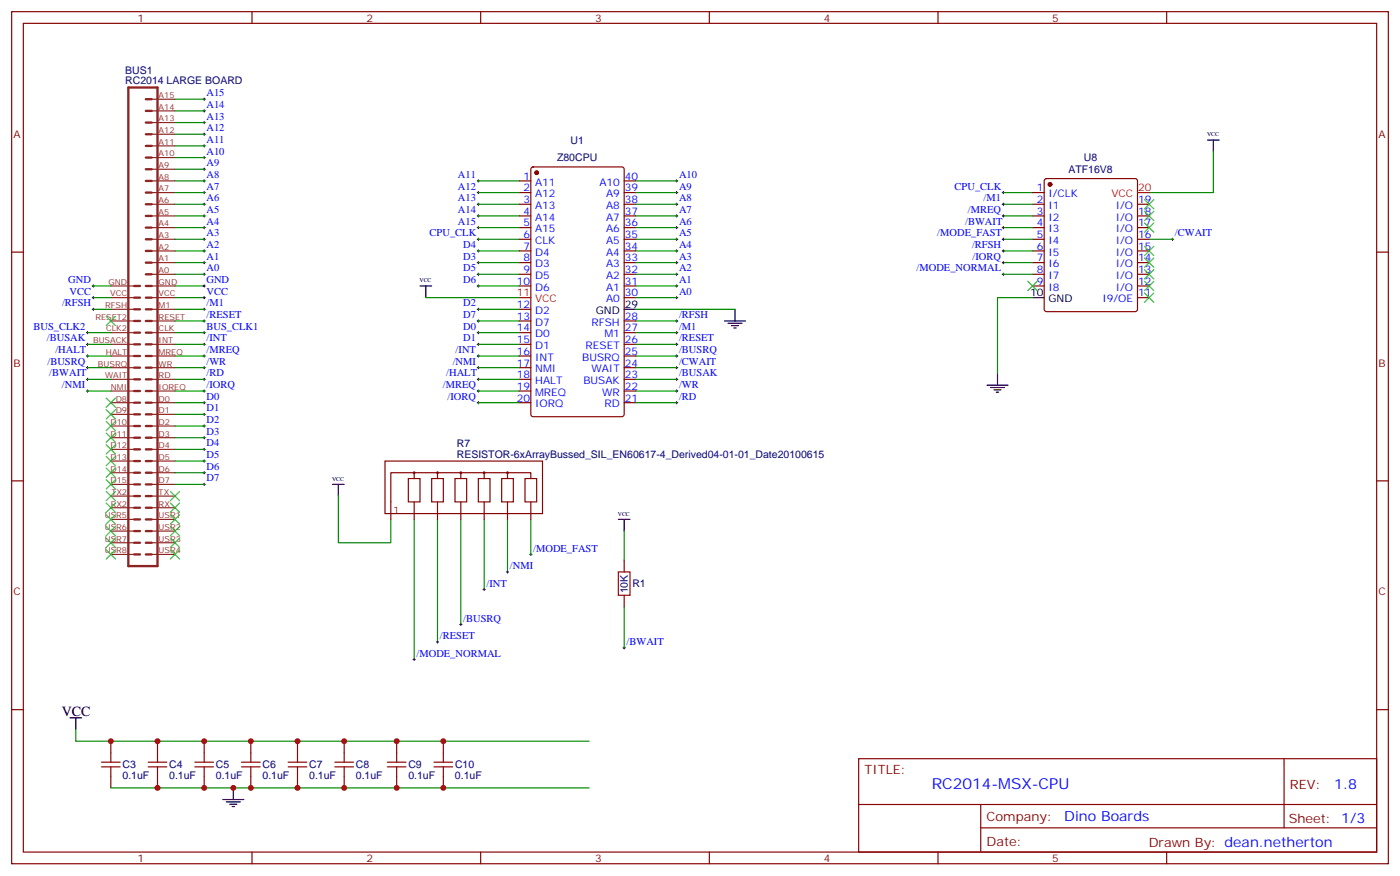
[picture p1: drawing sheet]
<svg xmlns="http://www.w3.org/2000/svg" width="423mm" height="265mm" viewBox="0 0 423 265" stroke-linecap="round" stroke-linejoin="round" font-family="sans-serif">
<g fill="none" stroke="#870000" stroke-width=".35">
<path d="M3.5 3.5h416.3v257.6h-416.3zM7.1 7.1h409.2v250.4h-409.2zM76.2 3.5v3.6M145.3 3.5v3.6M214.5 3.5v3.6M283.6 3.5v3.6M352.8 3.5v3.6M157 54.7h3.5M157 58.2h3.5M160.7 50.7l.5-.3h26.8l.7 .5v74.3l-.4 .7h-27.1l-.6-.4-.1-74.3zM188.7 54.7h3.6M188.7 58.2h3.6"/>
<path d="M312.2 58.2h3.5M316 54.2l.4-.2h26.9l.5 .2 .2 .5v38.8l-.3 .5-.4 .2h-26.9l-.5-.2-.2-.5v-38.8zM3.5 76.2h3.6M157 61.7h3.5M157 65.3h3.5M157 68.8h3.5M157 72.3h3.5M157 75.8h3.5M157 79.4h3.5M188.7 61.7h3.6M188.7 65.3h3.6M188.7 68.8h3.6"/>
<path d="M188.7 72.3h3.6M188.7 75.8h3.6M188.7 79.4h3.6M312.2 61.7h3.5M312.2 65.3h3.5M312.2 68.8h3.5M312.2 72.3h3.5M312.2 75.8h3.5M312.2 79.4h3.5M344 61.7h3.5M344 65.3h3.5M344 68.8h3.5"/>
<path d="M344 72.3h3.5M344 75.8h3.5M344 79.4h3.5M416.3 76.2h3.5M157 82.9h3.5M157 86.4h3.5M157 93.5h3.5M157 97h3.5M188.7 82.9h3.6M188.7 86.4h3.6M188.7 97h3.6M188.7 90h3.6"/>
<path d="M312.2 82.9h3.5M312.2 86.4h3.5M344 82.9h3.5M344 86.4h3.5M344 90h3.5M157 100.5h3.5M157 104.1h3.5M157 107.6h3.5M157 111.1h3.5M157 114.7h3.5M157 118.2h3.5M188.7 100.5h3.6"/>
<path d="M188.7 104.1h3.6M188.7 107.6h3.6M188.7 111.1h3.6M188.7 114.7h3.6M188.7 118.2h3.6M157 121.7h3.5M188.7 121.7h3.6M3.5 145.3h3.6M416.3 145.3h3.5M188.7 169.3v3.6M188.7 179.9v3.5M3.5 214.5h3.6"/>
<path d="M416.3 214.5h3.5M30.7 231.8h5.6M30.7 230.4h5.6M33.5 224v6.4M33.5 231.8v6.3M44.8 231.8h5.6M44.8 230.4h5.6M47.6 224v6.4M47.6 231.8v6.3M58.9 231.8h5.7M58.9 230.4h5.7M61.7 224v6.4"/>
<path d="M61.7 231.8v6.3M73 231.8h5.7M73 230.4h5.7M75.8 224v6.4M75.8 231.8v6.3M87.1 231.8h5.7M87.1 230.4h5.7M90 224v6.4M90 231.8v6.3M101.2 231.8h5.7M101.2 230.4h5.7M104.1 224v6.4"/>
<path d="M104.1 231.8v6.3M117.1 231.8h5.7M117.1 230.4h5.7M119.9 224v6.4M119.9 231.8v6.3M131.2 231.8h5.7M131.2 230.4h5.7M134.1 224v6.4M134.1 231.8v6.3M259.6 229.3h156.7v28.2h-156.7zM388.3 229.3v20.9M76.2 257.5v3.6"/>
<path d="M145.3 257.5v3.6M214.5 257.5v3.6M259.7 243.2h156.4M283.6 257.5v3.6M296.6 250.2h119.5M296.6 243.2v14.1M352.8 257.5v3.6"/>
</g>
<g fill="none" stroke="#8c2424" stroke-width=".71">
<path d="M38.8 26.5h8.8v144.6h-8.8zM44.1 37h1.8M44.1 33.5h1.8M44.1 30h1.8M44.1 44.1h1.8M44.1 40.6h1.8M44.1 47.6h1.8M44.1 51.2h1.8M44.1 54.7h1.8M44.1 58.2h1.8M44.1 61.7h1.8M44.1 72.3h1.8"/>
<path d="M44.1 68.8h1.8M44.1 65.3h1.8M44.1 79.4h1.8M44.1 75.8h1.8M40.6 86.4h1.7M40.6 90h1.7M40.6 93.5h1.7M40.6 97h1.7M44.1 82.9h1.8M44.1 86.4h1.8M44.1 90h1.8M44.1 93.5h1.8"/>
<path d="M44.1 97h1.8M40.6 107.6h1.7M40.6 104.1h1.7M40.6 100.5h1.7M40.6 114.7h1.7M40.6 111.1h1.7M40.6 118.2h1.7M44.1 107.6h1.8M44.1 104.1h1.8M44.1 100.5h1.8M44.1 114.7h1.8M44.1 111.1h1.8"/>
<path d="M44.1 118.2h1.8M40.6 121.7h1.7M40.6 125.2h1.7M40.6 128.8h1.7M40.6 132.3h1.7M40.6 139.3h1.7M40.6 135.8h1.7M44.1 121.7h1.8M44.1 125.2h1.8M44.1 128.8h1.8M44.1 132.3h1.8M44.1 139.3h1.8"/>
<path d="M44.1 135.8h1.8M40.6 142.9h1.7M40.6 149.9h1.7M40.6 146.4h1.7M40.6 153.5h1.7M40.6 157h1.7M44.1 142.9h1.8M44.1 149.9h1.8M44.1 146.4h1.8M44.1 153.5h1.8M44.1 157h1.8M40.6 160.5h1.7"/>
<path d="M40.6 164h1.7M40.6 167.6h1.7M44.1 160.5h1.8M44.1 164h1.8M44.1 167.6h1.8"/>
</g>
<g fill="none" stroke="#8c2424" stroke-width=".35">
<path d="M45.9 30h7M45.9 33.5h7M45.9 37h7M45.9 40.6h7M45.9 44.1h7M45.9 47.6h7M45.9 51.2h7M45.9 54.7h7M45.9 58.2h7M45.9 61.7h7M45.9 65.3h7M45.9 68.8h7"/>
<path d="M45.9 72.3h7M45.9 75.8h7M45.9 79.4h7M33.5 86.4h7.1M33.5 90h7.1M33.5 93.5h7.1M33.5 97h7.1M45.9 82.9h7M45.9 86.4h7M45.9 90h7M45.9 93.5h7M45.9 97h7"/>
<path d="M33.5 100.5h7.1M33.5 104.1h7.1M33.5 107.6h7.1M33.5 111.1h7.1M33.5 114.7h7.1M33.5 118.2h7.1M45.9 100.5h7M45.9 104.1h7M45.9 107.6h7M45.9 111.1h7M45.9 114.7h7M45.9 118.2h7"/>
<path d="M33.5 121.7h7.1M33.5 125.2h7.1M33.5 128.8h7.1M33.5 132.3h7.1M33.5 135.8h7.1M33.5 139.3h7.1M45.9 121.7h7M45.9 125.2h7M45.9 128.8h7M45.9 132.3h7M45.9 135.8h7M45.9 139.3h7"/>
<path d="M33.5 142.9h7.1M33.5 146.4h7.1M33.5 149.9h7.1M33.5 153.5h7.1M33.5 157h7.1M45.9 142.9h7M45.9 146.4h7M45.9 149.9h7M45.9 153.5h7M45.9 157h7M33.5 160.5h7.1M33.5 164h7.1"/>
<path d="M33.5 167.6h7.1M45.9 160.5h7M45.9 164h7M45.9 167.6h7"/>
</g>
<g fill="#870000" stroke="#870000" stroke-width=".35">
<circle cx="162.3" cy="52.2" r=".53"/>
<circle cx="317.5" cy="55.7" r=".53"/>
</g>
<path d="M344 58.2h3.5M157 90h3.5" fill="none" stroke="#f00" stroke-width=".35"/>
<g fill="none" stroke="#000" stroke-width=".35">
<path d="M365.1 42.3h3.6M366.9 42.3v3.6M127 86.4h3.5M128.8 86.4v3.6M188.7 93.5h3.6M219.1 97h6.3M220.1 97.7h4.3M221.2 98.4h2.1M221.9 99.1h.7M222.2 93.5v3.5M312.2 90h3.5M298.4 116.4h6.4"/>
<path d="M299.5 117.1h4.2M300.6 117.8h2.1M301.3 118.5h.7M301.6 112.9v3.5M100.5 146.4h3.6M102.3 146.4v3.5M187 157h3.5M188.7 157v3.5M21.2 217h3.5M22.9 217v3.5M70.6 238.1v3.6M67.4 241.7h6.3"/>
<path d="M68.4 242.4h4.3M69.5 243.1h2.1M70.2 243.8h.7"/>
</g>
<g fill="none" stroke="#008700" stroke-width=".35">
<path d="M52.9 37h8.8M52.9 33.5h8.8M52.9 30h8.8M52.9 54.7h8.8M52.9 51.2h8.8M52.9 47.6h8.8M52.9 44.1h8.8M52.9 40.6h8.8M52.9 58.2h8.8M144.6 54.7h12.4M144.6 58.2h12.4M192.3 54.7h12.3"/>
<path d="M192.3 58.2h12.3M303.4 58.2h8.8M366.9 45.9v12.3h-19.4M52.9 72.3h8.8M52.9 68.8h8.8M52.9 65.3h8.8M52.9 61.7h8.8M52.9 75.8h8.8M52.9 79.4h8.8M144.6 72.3h12.4M144.6 68.8h12.4M144.6 65.3h12.4"/>
<path d="M144.6 61.7h12.4M144.6 75.8h12.4M144.6 79.4h12.4M192.3 72.3h12.3M192.3 68.8h12.3M192.3 65.3h12.3M192.3 61.7h12.3M192.3 75.8h12.3M192.3 79.4h12.3M303.4 72.3h8.8M303.4 68.8h8.8M303.4 65.3h8.8"/>
<path d="M303.4 61.7h8.8M303.4 75.8h8.8M303.4 79.4h8.8M347.5 72.3h7M28.2 90h5.3M28.2 86.4h5.3M28.2 93.5h5.3M52.9 90h8.8M52.9 86.4h8.8M52.9 93.5h8.8M52.9 97h8.8M52.9 82.9h8.8"/>
<path d="M128.8 90h28.2M144.6 86.4h12.4M144.6 93.5h12.4M144.6 97h12.4M144.6 82.9h12.4M192.3 90h12.3M192.3 86.4h12.3M192.3 93.5h29.9M192.3 97h12.3M192.3 82.9h12.3M303.4 82.9h8.8M312.2 90h-10.6v22.9"/>
<path d="M26.5 114.7h7M26.5 100.5h7M26.5 104.1h7M26.5 107.6h7M26.5 118.2h7M26.5 111.1h7M52.9 100.5h8.8M52.9 104.1h8.8M52.9 107.6h8.8M52.9 114.7h8.8M52.9 118.2h8.8M52.9 111.1h8.8"/>
<path d="M144.6 100.5h12.4M144.6 104.1h12.4M144.6 107.6h12.4M144.6 114.7h12.4M144.6 118.2h12.4M144.6 111.1h12.4M192.3 100.5h12.3M192.3 104.1h12.3M192.3 107.6h12.3M192.3 114.7h12.3M192.3 118.2h12.3M192.3 111.1h12.3"/>
<path d="M52.9 139.3h8.8M52.9 135.8h8.8M52.9 132.3h8.8M52.9 128.8h8.8M52.9 125.2h8.8M52.9 121.7h8.8M144.6 121.7h12.4M192.3 121.7h12.3M52.9 146.4h8.8M52.9 142.9h8.8M102.3 149.9v14.1h15.9v-7M125.2 157v42.3"/>
<path d="M132.3 157v37M139.3 157v31.7M146.4 157v21.2M153.5 157v15.9M160.5 157v10.6M188.7 160.5v8.8M188.7 183.4v12.4M22.9 220.5v3.5h155.3M33.5 238.1h144.7"/>
</g>
<g fill="none" stroke="#000" stroke-width=".3">
<path d="M61.4 33.5h.7M61.4 30h.7M61.4 37h.7M61.7 29.6v.7M61.7 33.2v.7M61.7 36.7v.7M61.4 58.2h.7M61.4 54.7h.7M61.4 51.2h.7M61.4 47.6h.7M61.4 44.1h.7M61.4 40.6h.7"/>
<path d="M61.7 40.2v.7M61.7 43.7v.7M61.7 47.3v.7M61.7 50.8v.7M61.7 54.3v.7M61.7 57.9v.7M144.3 58.2h.7M144.3 54.7h.7M144.6 54.3v.7M144.6 57.9v.7M204.3 58.2h.7M204.3 54.7h.7"/>
<path d="M204.6 54.3v.7M204.6 57.9v.7M303 58.2h.7M303.4 57.9v.7M61.4 72.3h.7M61.4 79.4h.7M61.4 75.8h.7M61.4 68.8h.7M61.4 65.3h.7M61.4 61.7h.7M61.7 61.4v.7M61.7 64.9v.7"/>
<path d="M61.7 68.4v.7M61.7 72v.7M61.7 75.5v.7M61.7 79v.7M144.3 72.3h.7M144.3 79.4h.7M144.3 75.8h.7M144.3 68.8h.7M144.3 65.3h.7M144.3 61.7h.7M144.6 61.4v.7M144.6 64.9v.7"/>
<path d="M144.6 68.4v.7M144.6 72v.7M144.6 75.5v.7M144.6 79v.7M204.3 72.3h.7M204.3 79.4h.7M204.3 75.8h.7M204.3 68.8h.7M204.3 65.3h.7M204.3 61.7h.7M204.6 61.4v.7M204.6 64.9v.7"/>
<path d="M204.6 68.4v.7M204.6 72v.7M204.6 75.5v.7M204.6 79v.7M303 72.3h.7M303 79.4h.7M303 75.8h.7M303 68.8h.7M303 65.3h.7M303 61.7h.7M303.4 61.4v.7M303.4 64.9v.7"/>
<path d="M303.4 68.4v.7M303.4 72v.7M303.4 75.5v.7M303.4 79v.7M354.2 72.3h.7M354.5 72v.7M27.9 90h.7M27.9 86.4h.7M27.9 93.5h.7M28.2 86.1v.7M28.2 89.6v.7M28.2 93.1v.7"/>
<path d="M61.4 90h.7M61.4 86.4h.7M61.4 82.9h.7M61.4 93.5h.7M61.4 97h.7M61.7 82.5v.8M61.7 86.1v.7M61.7 89.6v.7M61.7 93.1v.7M61.7 96.7v.7M144.3 86.4h.7M144.3 82.9h.7"/>
<path d="M144.3 93.5h.7M144.3 97h.7M144.6 82.5v.8M144.6 86.1v.7M144.6 93.1v.7M144.6 96.7v.7M204.3 90h.7M204.3 86.4h.7M204.3 82.9h.7M204.3 97h.7M204.6 82.5v.8M204.6 86.1v.7"/>
<path d="M204.6 89.6v.7M204.6 96.7v.7M303 82.9h.7M303.4 82.5v.8M26.1 100.5h.7M26.1 104.1h.7M26.1 107.6h.7M26.1 111.1h.7M26.1 114.7h.7M26.1 118.2h.7M26.5 100.2v.7M26.5 103.7v.7"/>
<path d="M26.5 107.2v.7M26.5 110.8v.7M26.5 114.3v.7M26.5 117.8v.7M61.4 100.5h.7M61.4 104.1h.7M61.4 107.6h.7M61.4 111.1h.7M61.4 114.7h.7M61.4 118.2h.7M61.7 100.2v.7M61.7 103.7v.7"/>
<path d="M61.7 107.2v.7M61.7 110.8v.7M61.7 114.3v.7M61.7 117.8v.7M144.3 100.5h.7M144.3 104.1h.7M144.3 107.6h.7M144.3 111.1h.7M144.3 114.7h.7M144.3 118.2h.7M144.6 100.2v.7M144.6 103.7v.7"/>
<path d="M144.6 107.2v.7M144.6 110.8v.7M144.6 114.3v.7M144.6 117.8v.7M204.3 100.5h.7M204.3 104.1h.7M204.3 107.6h.7M204.3 111.1h.7M204.3 114.7h.7M204.3 118.2h.7M204.6 100.2v.7M204.6 103.7v.7"/>
<path d="M204.6 107.2v.7M204.6 110.8v.7M204.6 114.3v.7M204.6 117.8v.7M61.4 121.7h.7M61.4 125.2h.7M61.4 128.8h.7M61.4 132.3h.7M61.4 135.8h.7M61.4 139.3h.7M61.7 121.4v.7M61.7 124.9v.7"/>
<path d="M61.7 128.4v.7M61.7 131.9v.7M61.7 135.5v.7M61.7 139v.7M144.3 121.7h.7M144.6 121.4v.7M204.3 121.7h.7M204.6 121.4v.7M61.4 142.9h.7M61.4 146.4h.7M61.7 142.5v.7M61.7 146v.8"/>
<path d="M146 178.2h.8M146.4 177.8v.7M153.1 172.9h.7M153.5 172.5v.7M160.2 167.6h.7M160.5 167.2v.7M124.9 199.3h.7M125.2 199v.7M131.9 194h.7M132.3 193.7v.7M139 188.7h.7M139.3 188.4v.7"/>
<path d="M188.4 195.8h.7M188.7 195.4v.7"/>
</g>
<g fill="none" stroke="#3c3" stroke-width=".35">
<path d="M346.1 60.3l2.8 2.8M346.1 63.9l2.8 2.8M346.1 67.4l2.8 2.8M346.1 74.4l2.8 2.9M346.1 78l2.8 2.8M348.9 60.3l-2.8 2.8M348.9 63.9l-2.8 2.8M348.9 67.4l-2.8 2.8M348.9 74.4l-2.8 2.9M348.9 78l-2.8 2.8M32.1 95.6l2.8 2.8M34.9 95.6l-2.8 2.8"/>
<path d="M310.8 85l2.8 2.8M313.6 85l-2.8 2.8M346.1 81.5l2.8 2.8M346.1 85l2.8 2.8M346.1 88.5l2.8 2.9M348.9 81.5l-2.8 2.8M348.9 85l-2.8 2.8M348.9 88.5l-2.8 2.9M32.1 137.9l2.8 2.9M32.1 127.4l2.8 2.8M32.1 123.8l2.8 2.8M32.1 120.3l2.8 2.8"/>
<path d="M32.1 130.9l2.8 2.8M32.1 134.4l2.8 2.8M34.9 137.9l-2.8 2.9M34.9 127.4l-2.8 2.8M34.9 123.8l-2.8 2.8M34.9 120.3l-2.8 2.8M34.9 130.9l-2.8 2.8M34.9 134.4l-2.8 2.8M32.1 159.1l2.8 2.8M32.1 155.6l2.8 2.8M32.1 152l2.8 2.9M32.1 148.5l2.8 2.8"/>
<path d="M32.1 145l2.8 2.8M32.1 141.5l2.8 2.8M34.9 159.1l-2.8 2.8M34.9 155.6l-2.8 2.8M34.9 152l-2.8 2.9M34.9 148.5l-2.8 2.8M34.9 145l-2.8 2.8M34.9 141.5l-2.8 2.8M51.5 148.5l2.8 2.8M51.5 152l2.8 2.9M51.5 155.6l2.8 2.8M51.5 159.1l2.8 2.8"/>
<path d="M54.3 148.5l-2.8 2.8M54.3 152l-2.8 2.9M54.3 155.6l-2.8 2.8M54.3 159.1l-2.8 2.8M32.1 166.2l2.8 2.8M32.1 162.6l2.8 2.9M34.9 166.2l-2.8 2.8M34.9 162.6l-2.8 2.9M51.5 162.6l2.8 2.9M51.5 166.2l2.8 2.8M54.3 162.6l-2.8 2.9M54.3 166.2l-2.8 2.8"/>
</g>
<path d="M187 172.9h3.5v7h-3.5z" fill="none" stroke="#a10000" stroke-width=".35"/>
<g fill="none" stroke="#850000" stroke-width=".35">
<path d="M116.4 139.3h47.6v15.9h-47.6zM123.5 144.6h3.5v7.1h-3.5zM125.2 142.9v1.7M125.2 151.7v5.3M125.5 142.9l-.3-.3-.2 .3 .4 .1M130.5 144.6h3.6v7.1h-3.6zM132.3 142.9v1.7M132.3 151.7v5.3M132.5 142.9l-.2-.3-.3 .3 .5 .1M137.6 144.6h3.5v7.1h-3.5zM139.3 142.9v1.7M139.3 151.7v5.3"/>
<path d="M139.6 142.9l-.3-.3-.2 .3 .4 .1M144.6 144.6h3.6v7.1h-3.6zM146.4 142.9h14.1v1.7M146.4 144.6v-1.7h-28.2v14.1M146.4 151.7v5.3M146.6 142.9l-.2-.3-.2 .3 .4 .1M151.7 144.6h3.5v7.1h-3.5zM153.5 142.9v1.7M153.5 151.7v5.3M153.7 142.9l-.2-.3-.3 .3 .4 .1M158.7 144.6h3.6v7.1h-3.6zM160.5 151.7v5.3"/>
</g>
<g fill="#c00">
<circle cx="75.8" cy="224" r=".88"/>
<circle cx="33.5" cy="224" r=".88"/>
<circle cx="47.6" cy="224" r=".88"/>
<circle cx="61.7" cy="224" r=".88"/>
<circle cx="90" cy="224" r=".88"/>
<circle cx="104.1" cy="224" r=".88"/>
<circle cx="119.9" cy="224" r=".88"/>
<circle cx="75.8" cy="238.1" r=".88"/>
<circle cx="47.6" cy="238.1" r=".88"/>
<circle cx="61.7" cy="238.1" r=".88"/>
<circle cx="90" cy="238.1" r=".88"/>
<circle cx="104.1" cy="238.1" r=".88"/>
<circle cx="119.9" cy="238.1" r=".88"/>
<circle cx="70.6" cy="238.1" r=".88"/>
<circle cx="134.1" cy="238.1" r=".88"/>
<circle cx="134.1" cy="224" r=".88"/>
</g>
<text font-size="4.6" fill="#00f" x="281.7" y="238.3">RC2014-MSX-CPU</text>
<text font-size="4.2" x="18.7" y="216.3">VCC</text>
<g font-size="4.2" fill="#00f">
<text x="403.4" y="238.6">1.8</text>
<text x="321.8" y="248.1">Dino Boards</text>
</g>
<g font-size="3.9" fill="#800">
<text x="261.4" y="233.9">TITLE:</text>
<text x="390" y="238.6">REV:</text>
<text x="298.3" y="248.1">Company:</text>
<text x="389.7" y="248.7">Sheet: 1/3</text>
<text x="298.3" y="255.8">Date:</text>
<text x="347.4" y="255.9">Drawn By: dean.netherton</text>
</g>
<text font-size="3.5" fill="#840000" x="118.9" y="155.2">1</text>
<g font-size="3.2" fill="#800">
<text x="41.6" y="6.5">1</text>
<text x="110.8" y="6.5">2</text>
<text x="179.9" y="6.5">3</text>
<text x="249.1" y="6.5">4</text>
<text x="318.2" y="6.5">5</text>
<text x="4.1" y="41.6">A</text>
<text x="416.8" y="41.6">A</text>
<text x="4.1" y="110.8">B</text>
<text x="416.8" y="110.8">B</text>
<text x="4.1" y="179.9">C</text>
<text x="416.8" y="179.9">C</text>
<text x="41.6" y="260.5">1</text>
<text x="110.8" y="260.5">2</text>
<text x="179.9" y="260.5">3</text>
<text x="249.1" y="260.5">4</text>
<text x="318.2" y="260.5">5</text>
</g>
<g font-size="3.2" fill="#000080">
<text x="37.9" y="22.2">BUS1</text>
<text x="37.9" y="25.4">RC2014 LARGE BOARD</text>
<text x="172.5" y="43.4">U1</text>
<text x="168.4" y="48.7">Z80CPU</text>
<text x="323.1" y="52.3">ATF16V8</text>
<text x="327.7" y="48.7">U8</text>
<text x="138.1" y="135.1">R7</text>
<text x="138.1" y="138.3">RESISTOR-6xArrayBussed_SIL_EN60617-4_Derived04-01-01_Date20100615</text>
<text x="189.9" y="179.3" transform="rotate(-90 189.9 179.3)">10K</text>
<text x="191.2" y="177.5">R1</text>
<text x="37" y="232.2">C3</text>
<text x="51.2" y="232.2">C4</text>
<text x="65.3" y="232.2">C5</text>
<text x="79.4" y="232.2">C6</text>
<text x="93.5" y="232.2">C7</text>
<text x="107.6" y="232.2">C8</text>
<text x="123.5" y="232.2">C9</text>
<text x="137.6" y="232.2">C10</text>
<text x="37" y="235.4">0.1uF</text>
<text x="51.2" y="235.4">0.1uF</text>
<text x="65.3" y="235.4">0.1uF</text>
<text x="79.4" y="235.4">0.1uF</text>
<text x="93.5" y="235.4">0.1uF</text>
<text x="107.6" y="235.4">0.1uF</text>
<text x="123.5" y="235.4">0.1uF</text>
<text x="137.6" y="235.4">0.1uF</text>
</g>
<g font-size="3.2" fill="#00f">
<text x="62.4" y="29.1">A15</text>
<text x="62.4" y="32.6">A14</text>
<text x="62.4" y="39.7">A12</text>
<text x="62.4" y="36.2">A13</text>
<text x="62.4" y="46.7">A10</text>
<text x="62.4" y="43.2">A11</text>
<text x="62.4" y="53.8">A8</text>
<text x="62.4" y="50.3">A9</text>
<text x="138.5" y="53.8">A11</text>
<text x="205.3" y="53.8">A10</text>
<text x="62.4" y="57.3">A7</text>
<text x="138.5" y="57.3">A12</text>
<text x="158.3" y="54.3">1</text>
<text x="158.3" y="57.9">2</text>
<text x="161.8" y="56.1">A11</text>
<text x="161.8" y="59.6">A12</text>
<text x="181.2" y="56.1">A10</text>
<text x="183.2" y="59.6">A9</text>
<text x="188.9" y="57.9">39</text>
<text x="188.9" y="54.3">40</text>
<text x="205.3" y="57.3">A9</text>
<text x="288.6" y="57.3">CPU_CLK</text>
<text x="313.5" y="57.9">1</text>
<text x="317" y="59.6">I/CLK</text>
<text x="62.4" y="64.4">A5</text>
<text x="62.4" y="60.9">A6</text>
<text x="138.5" y="60.9">A13</text>
<text x="138.5" y="64.4">A14</text>
<text x="158.3" y="61.4">3</text>
<text x="158.3" y="64.9">4</text>
<text x="161.8" y="63.1">A13</text>
<text x="183.2" y="63.1">A8</text>
<text x="188.9" y="64.9">37</text>
<text x="188.9" y="61.4">38</text>
<text x="205.3" y="64.4">A7</text>
<text x="205.3" y="60.9">A8</text>
<text x="292.7" y="64.4">/MREQ</text>
<text x="297.4" y="60.9">/M1</text>
<text x="313.5" y="61.4">2</text>
<text x="313.5" y="64.9">3</text>
<text x="317" y="63.1">I1</text>
<text x="337.4" y="63.1">I/O</text>
<text x="344.1" y="64.9">18</text>
<text x="344.1" y="61.4">19</text>
<text x="62.4" y="71.4">A3</text>
<text x="62.4" y="67.9">A4</text>
<text x="129.9" y="71.4">CPU_CLK</text>
<text x="138.5" y="67.9">A15</text>
<text x="158.3" y="68.4">5</text>
<text x="158.3" y="72">6</text>
<text x="161.8" y="66.7">A14</text>
<text x="161.8" y="70.2">A15</text>
<text x="183.2" y="70.2">A6</text>
<text x="183.2" y="66.7">A7</text>
<text x="188.9" y="72">35</text>
<text x="188.9" y="68.4">36</text>
<text x="205.3" y="71.4">A5</text>
<text x="205.3" y="67.9">A6</text>
<text x="283.4" y="71.4">/MODE_FAST</text>
<text x="291.8" y="67.9">/BWAIT</text>
<text x="313.5" y="68.4">4</text>
<text x="313.5" y="72">5</text>
<text x="317" y="66.7">I2</text>
<text x="317" y="70.2">I3</text>
<text x="337.4" y="70.2">I/O</text>
<text x="337.4" y="66.7">I/O</text>
<text x="344.1" y="72">16</text>
<text x="344.1" y="68.4">17</text>
<text x="355.2" y="71.4">/CWAIT</text>
<text x="62.4" y="75">A2</text>
<text x="140.1" y="75">D4</text>
<text x="158.3" y="75.5">7</text>
<text x="161.8" y="73.7">CLK</text>
<text x="161.8" y="77.3">D4</text>
<text x="183.2" y="77.3">A4</text>
<text x="183.2" y="73.7">A5</text>
<text x="188.9" y="75.5">34</text>
<text x="205.3" y="75">A4</text>
<text x="293.9" y="75">/RFSH</text>
<text x="313.5" y="75.5">6</text>
<text x="317" y="73.7">I4</text>
<text x="317" y="77.3">I5</text>
<text x="337.4" y="77.3">I/O</text>
<text x="337.4" y="73.7">I/O</text>
<text x="344.1" y="75.5">15</text>
<text x="62.4" y="82">A0</text>
<text x="62.4" y="78.5">A1</text>
<text x="140.1" y="78.5">D3</text>
<text x="140.1" y="82">D5</text>
<text x="158.3" y="79">8</text>
<text x="158.3" y="82.5">9</text>
<text x="161.8" y="80.8">D3</text>
<text x="183.2" y="80.8">A3</text>
<text x="188.9" y="82.5">32</text>
<text x="188.9" y="79">33</text>
<text x="205.3" y="82">A2</text>
<text x="205.3" y="78.5">A3</text>
<text x="277.2" y="82">/MODE_NORMAL</text>
<text x="294.1" y="78.5">/IORQ</text>
<text x="313.5" y="79">7</text>
<text x="313.5" y="82.5">8</text>
<text x="317" y="80.8">I6</text>
<text x="337.4" y="80.8">I/O</text>
<text x="344.1" y="82.5">13</text>
<text x="344.1" y="79">14</text>
<text x="20.7" y="85.5">GND</text>
<text x="21" y="89.1">VCC</text>
<text x="62.4" y="89.1">VCC</text>
<text x="62.4" y="85.5">GND</text>
<text x="140.1" y="85.5">D6</text>
<text x="156.3" y="86.1">10</text>
<text x="161.8" y="84.3">D5</text>
<text x="161.8" y="87.8">D6</text>
<text x="183.2" y="87.8">A1</text>
<text x="183.2" y="84.3">A2</text>
<text x="188.9" y="89.6">30</text>
<text x="188.9" y="86.1">31</text>
<text x="205.3" y="89.1">A0</text>
<text x="205.3" y="85.5">A1</text>
<text x="313.5" y="86.1">9</text>
<text x="317" y="84.3">I7</text>
<text x="317" y="87.8">I8</text>
<text x="337.4" y="87.8">I/O</text>
<text x="337.4" y="84.3">I/O</text>
<text x="344.1" y="89.6">11</text>
<text x="344.1" y="86.1">12</text>
<text x="18.8" y="92.6">/RFSH</text>
<text x="62.4" y="92.6">/M1</text>
<text x="140.1" y="92.6">D2</text>
<text x="156.3" y="93.1">12</text>
<text x="161.8" y="94.9">D2</text>
<text x="183.2" y="91.4">A0</text>
<text x="333.4" y="91.4">I9/OE</text>
<text x="10.1" y="99.7">BUS_CLK2</text>
<text x="62.4" y="99.7">BUS_CLK1</text>
<text x="62.4" y="96.1">/RESET</text>
<text x="140.1" y="99.7">D0</text>
<text x="140.1" y="96.1">D7</text>
<text x="156.3" y="96.7">13</text>
<text x="156.3" y="100.2">14</text>
<text x="161.8" y="98.4">D7</text>
<text x="161.8" y="102">D0</text>
<text x="178.8" y="98.4">RFSH</text>
<text x="182.7" y="102">M1</text>
<text x="188.9" y="100.2">27</text>
<text x="188.9" y="96.7">28</text>
<text x="205.3" y="99.7">/M1</text>
<text x="205.3" y="96.1">/RFSH</text>
<text x="14.2" y="103.2">/BUSAK</text>
<text x="16.7" y="106.7">/HALT</text>
<text x="62.4" y="103.2">/INT</text>
<text x="62.4" y="106.7">/MREQ</text>
<text x="137.8" y="106.7">/INT</text>
<text x="140.1" y="103.2">D1</text>
<text x="156.3" y="103.7">15</text>
<text x="156.3" y="107.2">16</text>
<text x="161.8" y="105.5">D1</text>
<text x="177.1" y="105.5">RESET</text>
<text x="188.9" y="107.2">25</text>
<text x="188.9" y="103.7">26</text>
<text x="205.3" y="106.7">/BUSRQ</text>
<text x="205.3" y="103.2">/RESET</text>
<text x="14.4" y="110.2">/BUSRQ</text>
<text x="14.9" y="113.8">/BWAIT</text>
<text x="62.4" y="110.2">/WR</text>
<text x="62.4" y="113.8">/RD</text>
<text x="134.9" y="113.8">/HALT</text>
<text x="136.9" y="110.2">/NMI</text>
<text x="156.3" y="110.8">17</text>
<text x="161.8" y="109">INT</text>
<text x="161.8" y="112.5">NMI</text>
<text x="176.1" y="109">BUSRQ</text>
<text x="178.8" y="112.5">WAIT</text>
<text x="188.9" y="110.8">24</text>
<text x="205.3" y="113.8">/BUSAK</text>
<text x="205.3" y="110.2">/CWAIT</text>
<text x="18.7" y="117.3">/NMI</text>
<text x="62.4" y="117.3">/IORQ</text>
<text x="133.9" y="117.3">/MREQ</text>
<text x="156.3" y="114.3">18</text>
<text x="156.3" y="117.8">19</text>
<text x="161.8" y="116.1">HALT</text>
<text x="161.8" y="119.6">MREQ</text>
<text x="176.4" y="116.1">BUSAK</text>
<text x="182.1" y="119.6">WR</text>
<text x="188.9" y="117.8">22</text>
<text x="188.9" y="114.3">23</text>
<text x="205.3" y="117.3">/WR</text>
<text x="62.4" y="120.8">D0</text>
<text x="62.4" y="124.4">D1</text>
<text x="135.3" y="120.8">/IORQ</text>
<text x="156.3" y="121.4">20</text>
<text x="161.8" y="123.1">IORQ</text>
<text x="182.8" y="123.1">RD</text>
<text x="188.9" y="121.4">21</text>
<text x="205.3" y="120.8">/RD</text>
<text x="62.4" y="127.9">D2</text>
<text x="62.4" y="131.4">D3</text>
<text x="62.4" y="134.9">D4</text>
<text x="62.4" y="138.5">D5</text>
<text x="62.4" y="142">D6</text>
<text x="62.4" y="145.5">D7</text>
<text x="161.2" y="166.7">/MODE_FAST</text>
<text x="154.2" y="172">/NMI</text>
<text x="147.1" y="177.3">/INT</text>
<text x="140.1" y="187.9">/BUSRQ</text>
<text x="133" y="193.1">/RESET</text>
<text x="189.4" y="194.9">/BWAIT</text>
<text x="125.9" y="198.4">/MODE_NORMAL</text>
</g>
<g font-size="3.2" fill="#f00">
<text x="336.1" y="59.6">VCC</text>
<text x="344.1" y="57.9">20</text>
<text x="156.3" y="89.6">11</text>
<text x="161.8" y="91.4">VCC</text>
</g>
<g font-size="3.2">
<text x="311.5" y="89.6">10</text>
<text x="180.1" y="94.9">GND</text>
<text x="188.9" y="93.1">29</text>
<text x="317" y="91.4">GND</text>
</g>
<g font-size="2.5" fill="#8d2323">
<text x="48" y="29.6">A15</text>
<text x="48" y="33.2">A14</text>
<text x="48" y="36.7">A13</text>
<text x="48" y="40.2">A12</text>
<text x="48" y="43.7">A11</text>
<text x="48" y="47.3">A10</text>
<text x="48" y="50.8">A9</text>
<text x="48" y="54.3">A8</text>
<text x="48" y="57.9">A7</text>
<text x="48" y="61.4">A6</text>
<text x="48" y="64.9">A5</text>
<text x="48" y="68.4">A4</text>
<text x="48" y="72">A3</text>
<text x="48" y="75.5">A2</text>
<text x="48" y="79">A1</text>
<text x="48" y="82.5">A0</text>
<text x="32.8" y="86.1">GND</text>
<text x="33.3" y="89.6">VCC</text>
<text x="48" y="86.1">GND</text>
<text x="48" y="89.6">VCC</text>
<text x="31.8" y="93.1">RFSH</text>
<text x="48" y="93.1">M1</text>
<text x="28.8" y="96.7">RESET2</text>
<text x="32.1" y="100.2">CLK2</text>
<text x="48" y="96.7">RESET</text>
<text x="48" y="100.2">CLK</text>
<text x="28.2" y="103.7">BUSACK</text>
<text x="32" y="107.2">HALT</text>
<text x="48" y="103.7">INT</text>
<text x="48" y="107.2">MREQ</text>
<text x="29.6" y="110.8">BUSRQ</text>
<text x="48" y="110.8">WR</text>
<text x="31.8" y="114.3">WAIT</text>
<text x="33.5" y="117.8">NMI</text>
<text x="48" y="114.3">RD</text>
<text x="48" y="117.8">IOREQ</text>
<text x="35" y="121.4">D8</text>
<text x="35" y="124.9">D9</text>
<text x="48" y="121.4">D0</text>
<text x="48" y="124.9">D1</text>
<text x="33.4" y="128.4">D10</text>
<text x="33.4" y="131.9">D11</text>
<text x="48" y="128.4">D2</text>
<text x="48" y="131.9">D3</text>
<text x="33.4" y="135.5">D12</text>
<text x="48" y="135.5">D4</text>
<text x="33.4" y="139">D13</text>
<text x="33.4" y="142.5">D14</text>
<text x="48" y="139">D5</text>
<text x="48" y="142.5">D6</text>
<text x="33.4" y="146">D15</text>
<text x="33.7" y="149.6">TX2</text>
<text x="48" y="146">D7</text>
<text x="48" y="149.6">TX</text>
<text x="33.5" y="153.1">RX2</text>
<text x="48" y="153.1">RX</text>
<text x="31.7" y="156.6">USR5</text>
<text x="31.7" y="160.2">USR6</text>
<text x="48" y="156.6">USR1</text>
<text x="48" y="160.2">USR2</text>
<text x="31.7" y="163.7">USR7</text>
<text x="31.7" y="167.2">USR8</text>
<text x="48" y="163.7">USR3</text>
<text x="48" y="167.2">USR4</text>
</g>
<g font-size="1.8">
<text x="365" y="41.2">VCC</text>
<text x="126.9" y="85.3">VCC</text>
<text x="100.4" y="145.3">VCC</text>
<text x="186.8" y="155.9">VCC</text>
</g>
</svg>
